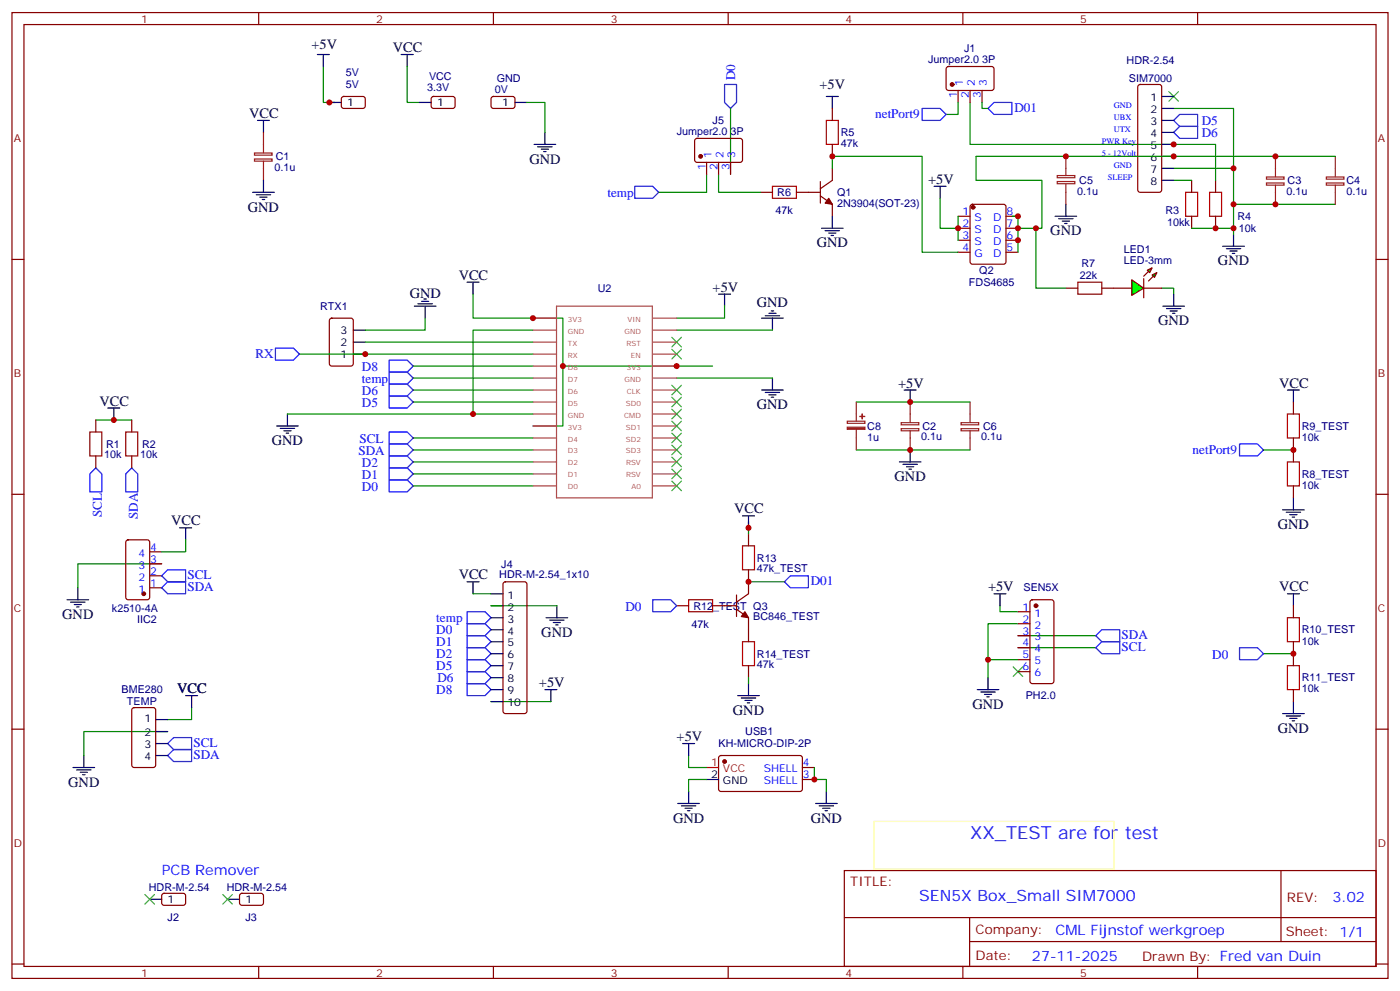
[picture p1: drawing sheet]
<svg xmlns="http://www.w3.org/2000/svg" width="412mm" height="292mm" viewBox="0 0 412 292" stroke-linecap="round" stroke-linejoin="round" font-family="sans-serif">
<g fill="none" stroke="#870000" stroke-width=".35">
<path d="M3.5 3.7h405.4v284.3h-405.4zM7.1 7.2h398.2v277.3h-398.2zM76.2 3.7v3.5M145.3 3.7v3.5M214.5 3.7v3.5M278.9 19.8l.5-.2h13l.4 .7-.1 5.9-.6 .4h-13l-.4-.7v-5.6zM283.6 3.7v3.5M352.8 3.7v3.5M100.8 28.6l.4-.2 6 .1 .4 .6-.1 2.4-.6 .4h-5.9l-.5-.7v-2.1zM127.2 28.6l.5-.2 5.9 .1 .5 .6-.1 2.4-.7 .4h-5.9l-.4-.7v-2.1zM144.9 28.6l.4-.2 6 .1 .4 .6-.1 2.4-.6 .4h-5.9l-.5-.7v-2.1zM245.2 31.9v3.6"/>
<path d="M282.2 26.6v3.6M285.8 26.6v3.6M289.3 26.6v3.6M335.4 25.1l.4-.2h5.7l.5 .2 .2 .5v30.3l-.2 .5-.5 .2h-5.7l-.5-.2-.2-.5v-30.3zM204.8 41l.5-.3 13 .1 .4 .7v5.9l-.7 .4-13-.1-.4-.6v-5.6zM208.1 47.8v3.5M211.7 47.8v3.5M215.2 47.8v3.5M224 56.6h3.5M234.6 56.6h7.1M241.7 57.7l3.5 2.4v3.6M241.7 53.4v6.4"/>
<path d="M245.2 42.5v3.5M245.2 49.6v3.5l-3.5 2.5M351 53.1v3.5M358.1 53.1v3.5M3.5 76.4h3.6M282.2 63.7h3.6M282.2 67.2h3.6M282.2 70.7h3.6M282.2 74.3h3.6M286 60.4l.5-.3h9.1l.7 .5v16.5l-.4 .6-9.4 .1-.7-.5v-16.4zM296.3 63.7h3.6M296.3 67.2h3.6"/>
<path d="M296.3 70.7h3.6M296.3 74.3h3.6M351 63.7v3.5M358.1 63.7v3.5M405.3 76.4h3.6M97.2 93.9l.5-.2h5.7l.6 .4 .1 13-.5 .6-5.9 .1-.6-.5-.1-12.9zM314 84.8h3.5M324.6 84.8h3.5M381 118.4v3.5M28.2 123.6v3.6M28.2 134.2v3.6M38.8 123.6v3.6"/>
<path d="M38.8 134.2v3.6M381 128.9v7.1M3.5 145.5h3.6M37.3 159.1l.4-.2h5.7l.6 .5 .1 16.5-.5 .6-5.9 .1-.6-.5-.1-16.5zM220.5 157.2v3.5M381 143.1v3.5M405.3 145.5h3.6M44.1 173h3.5M44.1 169.5h3.5M44.1 166h3.5M44.1 162.5h3.5M148.4 171.5l.5-.2h5.6l.5 .2 .2 .5v37.4l-.2 .5-.5 .2h-5.6l-.5-.3-.2-.4v-37.4z"/>
<path d="M199.3 178.3h3.5M209.9 178.3h7.1M217 179.4l3.5 2.5v7M217 175.2v6.3M220.5 167.7v7.1l-3.5 2.5M303.6 176.8l.5-.2h5.6l.7 .4v23.6l-.4 .6-5.9 .1-.7-.5v-23.5zM381 178.3v3.6M220.5 196v3.5M299.9 180.1h3.5M299.9 183.6h3.5M299.9 187.1h3.5M299.9 190.7h3.5"/>
<path d="M299.9 194.2h3.5M299.9 197.7h3.5M381 188.9v7.1M3.5 214.7h3.6M39 208.5l.5-.2h5.7l.6 .4 .1 16.5-.5 .7-5.9 .1-.6-.5-.1-16.5zM381 203v3.6M405.3 214.7h3.6M211.9 222.6l.5-.2 23.5 .1 .5 .6-.1 9.5-.6 .4-23.6-.1-.4-.6v-9.2zM236.4 229.5h3.5M236.4 226h3.5M248.7 256.3h156.6v28.2h-156.6zM377.3 256.3v20.9"/>
<path d="M47.9 263.2l.4-.2 5.9 .1 .5 .6-.1 2.4-.6 .4h-5.9l-.5-.7v-2.1zM70.8 263.2l.5-.2 5.9 .1 .4 .6-.1 2.4-.6 .4h-5.9l-.4-.7v-2.1zM248.7 270.1h156.5M285.6 277.2h119.6M285.6 270.1v14.2M3.5 283.8h3.6M76.2 284.5v3.5M145.3 284.5v3.5M214.5 284.5v3.5M283.6 284.5v3.5M352.8 284.5v3.5M405.3 283.8h3.6"/>
</g>
<g fill="none" stroke="#000" stroke-width=".35">
<path d="M93.5 16.1h3.5M95.2 16.1v3.5M118.2 16.1h3.5M119.9 16.1v3.5M75.8 35.5h3.6M77.6 35.5v3.5M97 30.2h3.5M123.5 30.2h3.5M151.7 30.2h3.5M160.5 39v3.5M243.4 28.4h3.5M245.2 28.4v3.5"/>
<path d="M342.2 35.5h3.5M342.2 28.4h3.5M342.2 31.9h3.5M342.2 39h3.5M74.4 56.6h6.4M75.5 57.3h4.2M76.6 58h2.1M77.3 58.7h.7M77.6 53.1v3.5M157.3 42.5h6.4M158.4 43.2h4.2M159.5 43.9h2.1"/>
<path d="M160.2 44.6h.7M275.2 54.9h3.5M276.9 54.9v3.5M342.2 42.5h3.5M342.2 46h3.5M342.2 49.6h3.5M342.2 53.1h3.5M242 67.2h6.4M243.1 67.9h4.2M244.1 68.6h2.1M244.8 69.3h.7M245.2 63.7v3.5"/>
<path d="M310.8 63.7h6.3M311.9 64.4h4.2M312.9 65.1h2.1M313.6 65.8h.7M314 60.1v3.6M360.2 72.5h6.3M361.2 73.2h4.3M362.3 73.9h2.1M363 74.6h.7M363.4 69v3.5M104.1 97.2h3.5M122.1 90.1h6.3"/>
<path d="M123.1 89.4h4.3M124.2 88.7h2.1M124.9 88h.7M125.2 90.1v3.6M137.6 83.1h3.5M139.3 83.1v3.5M211.7 86.6h3.5M213.4 86.6v3.5M224.4 93.7h6.3M225.4 93h4.3M226.5 92.3h2.1M227.2 91.5h.7"/>
<path d="M227.5 93.7v3.5M342.5 90.1h6.4M343.6 90.8h4.2M344.7 91.5h2.1M345.4 92.3h.7M345.7 86.6v3.5M104.1 104.2h3.5M104.1 100.7h3.5M224.4 114.8h6.3M225.4 115.5h4.3M226.5 116.2h2.1M227.2 116.9h.7"/>
<path d="M227.5 111.3v3.5M266.3 114.8h3.6M268.1 114.8v3.6M379.2 114.8h3.6M381 114.8v3.6M31.7 120.1h3.6M33.5 120.1v3.5M81.5 125.4h6.3M82.5 126.1h4.3M83.6 126.8h2.1M84.3 127.5h.7M84.7 121.9v3.5"/>
<path d="M264.9 136h6.4M266 136.7h4.2M267.1 137.4h2.1M267.8 138.1h.7M268.1 132.5v3.5M52.9 155.4h3.5M54.7 155.4v3.5M218.7 151.9h3.5M220.5 151.9v3.5M377.8 150.1h6.4M378.9 150.8h4.2M379.9 151.5h2.2"/>
<path d="M380.6 152.2h.8M381 146.6v3.5M19.8 176.6h6.3M20.8 177.3h4.2M21.9 178h2.1M22.6 178.7h.7M22.9 173v3.6M137.6 171.3h3.5M139.3 171.3v3.5M144.6 174.8h3.6M144.6 178.3h3.6M164 178.3v3.6"/>
<path d="M292.8 174.8h3.5M294.6 174.8v3.5M379.2 174.8h3.6M381 174.8v3.5M144.6 181.9h3.6M144.6 185.4h3.6M144.6 188.9h3.6M144.6 192.4h3.6M144.6 196h3.6M144.6 199.5h3.6M160.9 181.9h6.3M161.9 182.6h4.3"/>
<path d="M163 183.3h2.1M163.7 184h.7M291 199.5v3.5M45.9 218.9h3.5M45.9 211.8h3.5M45.9 215.4h3.5M54.7 204.8h3.5M56.4 204.8v3.5M144.6 203h3.6M144.6 206.6h3.6M160.5 203h3.5M162.3 203v3.6"/>
<path d="M201.1 218.9h3.5M202.8 218.9v3.5M217.3 204.8h6.4M218.4 205.5h4.2M219.4 206.2h2.1M220.1 206.9h.7M220.5 201.3v3.5M287.9 203h6.3M288.9 203.7h4.3M290 204.4h2.1M290.7 205.1h.7M377.8 210.1h6.4"/>
<path d="M378.9 210.8h4.2M379.9 211.5h2.2M380.6 212.2h.8M381 206.6v3.5M21.5 226h6.4M22.6 226.7h4.2M23.6 227.4h2.2M24.3 228.1h.7M24.7 222.4v3.6M45.9 222.4h3.5M199.7 236.5h6.3M200.7 237.2h4.3"/>
<path d="M201.8 237.9h2.1M202.5 238.7h.7M202.8 233v3.5M208.1 229.5h3.6M240.2 236.5h6.4M241.3 237.2h4.2M242.4 237.9h2.1M243.1 238.7h.7M243.4 233v3.5M44.1 264.8h3.5M67 264.8h3.6"/>
</g>
<g fill="none" stroke="#008700" stroke-width=".35">
<path d="M95.2 19.6v10.6h3.6M119.9 19.6v10.6h3.6M155.2 30.2h5.3v8.8M215.2 31.9v19.4M282.2 30.2v3.5h-3.5M285.8 30.2v12.3h72.3v10.6M289.3 30.2v1.7h1.7M345.7 31.9h17.7v17.7M208.1 51.3v5.3h-14.1M211.7 51.3v5.3h12.3M245.2 49.6v-3.6h26.4v28.3h10.6M276.9 58.4v8.8h5.3"/>
<path d="M345.7 49.6h17.7v19.4M345.7 53.1h5.3M393.3 46h-105.8v7.1h19.4v14.1h-7M282.2 63.7v7M298.1 63.7h1.8v10.6M305.2 67.2v17.6h8.8M351 67.2h12.4M363.4 60.1h29.9M125.2 93.7v3.5h-17.6M139.3 86.6v7.1h26.5v31.7h-8.8M157 97.2h-17.7v24.7h17.7M199.3 97.2h28.2"/>
<path d="M213.4 90.1v3.6h-14.1M342.2 84.8h3.5v1.8M88.2 104.2h68.8M107.6 100.7h49.4M121.7 107.8h35.3M121.7 111.3h35.3M121.7 114.8h35.3M121.7 118.4h35.3M165.8 107.8h44.1M199.3 111.3h28.2M252.2 118.4h33.6M28.2 123.6h10.6"/>
<path d="M84.7 121.9h54.6M121.7 132.5h35.3M121.7 128.9h35.3M121.7 139.5h35.3M121.7 136h35.3M252.2 132.5h33.6M372.2 132.5h8.8M54.7 158.9v3.6h-7.1M121.7 143.1h35.3M220.5 153.6v3.6M47.6 166h-24.7v7M139.3 174.8h5.3"/>
<path d="M144.6 178.3h19.4M220.5 171.3h10.6M294.6 178.3v1.8h5.3M220.5 199.5v1.8M291 194.2h8.9M299.9 183.6h-8.9v15.9M299.9 190.7h22.9M299.9 187.1h22.9M372.2 192.4h8.8M49.4 215.4h-24.7v7M56.4 208.3v3.5h-7M144.6 206.6h17.7"/>
<path d="M202.8 222.4v3.6h5.3M208.1 229.5h-5.3v3.5M239.9 226v3.5h3.5v3.5"/>
</g>
<g fill="none" stroke="#00f" stroke-width=".35">
<path d="M213.4 24.9h3.6v5.3l-1.8 1.7-1.8-1.7zM271.6 31.9h5.3l1.8 1.8-1.8 1.8h-5.3zM291 31.9l1.8-1.7h5.3v3.5h-5.3zM345.7 35.5l1.8-1.8h5.3v3.5h-5.3zM345.7 39l1.8-1.8h5.3v3.5h-5.3zM187 54.9h5.3l1.7 1.7-1.7 1.8h-5.3zM81.1 102.5h5.3l1.8 1.7-1.8 1.8h-5.3zM114.7 109.5h5.2l1.8 1.8-1.8 1.8h-5.2zM114.7 113.1h5.2l1.8 1.7-1.8 1.8h-5.2zM114.7 106h5.2l1.8 1.8-1.8 1.7h-5.2zM114.7 116.6h5.2l1.8 1.8-1.8 1.7h-5.2zM28.2 137.8l1.8 1.7v5.3h-3.5v-5.3z"/>
<path d="M38.8 137.8l1.8 1.7v5.3h-3.6v-5.3zM114.7 130.7h5.2l1.8 1.8-1.8 1.7h-5.2zM114.7 127.2h5.2l1.8 1.7-1.8 1.8h-5.2zM114.7 134.2h5.2l1.8 1.8-1.8 1.8h-5.2zM114.7 137.8h5.2l1.8 1.7-1.8 1.8h-5.2zM365.1 130.7h5.3l1.8 1.8-1.8 1.7h-5.3zM114.7 141.3h5.2l1.8 1.8-1.8 1.7h-5.2zM47.6 169.5l1.8-1.8h5.3v3.6h-5.3zM47.6 173l1.8-1.7h5.3v3.5h-5.3zM192.3 176.6h5.3l1.7 1.7-1.7 1.8h-5.3zM231.1 171.3l1.7-1.8h5.3v3.5h-5.3zM137.6 187.1h5.3l1.7 1.8-1.7 1.8h-5.3z"/>
<path d="M137.6 183.6h5.3l1.7 1.8-1.7 1.7h-5.3zM137.6 180.1h5.3l1.7 1.8-1.7 1.7h-5.3zM137.6 197.7h5.3l1.7 1.8-1.7 1.8h-5.3zM137.6 190.7h5.3l1.7 1.7-1.7 1.8h-5.3zM137.6 194.2h5.3l1.7 1.8-1.7 1.7h-5.3zM322.8 187.1l1.8-1.7h5.2v3.5h-5.2zM322.8 190.7l1.8-1.8h5.2v3.5h-5.2zM365.1 190.7h5.3l1.8 1.7-1.8 1.8h-5.3zM51.2 217.1h5.2v3.6h-5.2l-1.8-1.8zM137.6 201.3h5.3l1.7 1.7-1.7 1.8h-5.3zM49.4 222.4l1.8-1.7h5.2v3.5h-5.2z"/>
</g>
<g fill="none" stroke="#3c3" stroke-width=".35">
<path d="M344.3 27l2.8 2.8M347.1 27l-2.8 2.8M197.9 99.3l2.8 2.8M200.7 99.3l-2.8 2.8M197.9 116.9l2.8 2.9M197.9 113.4l2.8 2.8M197.9 102.8l2.8 2.9M200.7 116.9l-2.8 2.9M200.7 113.4l-2.8 2.8M200.7 102.8l-2.8 2.9M197.9 131.1l2.8 2.8M197.9 127.5l2.8 2.9"/>
<path d="M197.9 124l2.8 2.8M197.9 120.5l2.8 2.8M197.9 134.6l2.8 2.8M197.9 138.1l2.8 2.8M200.7 131.1l-2.8 2.8M200.7 127.5l-2.8 2.9M200.7 124l-2.8 2.8M200.7 120.5l-2.8 2.8M200.7 134.6l-2.8 2.8M200.7 138.1l-2.8 2.8M197.9 141.6l2.8 2.9M200.7 141.6l-2.8 2.9"/>
<path d="M298.4 196.3l2.9 2.8M301.3 196.3l-2.9 2.8M42.7 263.3l2.8 2.9M45.5 263.3l-2.8 2.9M65.6 263.3l2.8 2.9M68.4 263.3l-2.8 2.9"/>
</g>
<g fill="#870000" stroke="#870000" stroke-width=".35">
<path d="M244.1 58.4l1.1 1.7-2.1-.3z"/>
<path d="M219.4 180.1l1.1 1.8-2.1-.4z"/>
<circle cx="42.3" cy="174.8" r=".53"/>
<circle cx="305.2" cy="178.3" r=".53"/>
<circle cx="213.4" cy="224.2" r=".53"/>
<circle cx="286.6" cy="61" r=".53"/>
<circle cx="206.4" cy="46" r=".53"/>
<circle cx="280.5" cy="24.9" r=".53"/>
</g>
<g fill="none" stroke="#8c2424" stroke-width=".35">
<path d="M77.6 39v6M75 45h5.2v.7h-5.2zM75 46.8h5.2v.6h-5.2zM77.6 47.4v5.7M311.4 53.4h5.2v.7h-5.2zM311.4 51.7h5.2v.6h-5.2zM314 46v5.7M314 54.2v5.9M373.1 52.1h5.1v.6h-5.1zM373.1 53.9h5.1v.6h-5.1zM375.7 46v6M375.7 54.5v5.6"/>
<path d="M390.7 52.1h5.2v.6h-5.2zM390.7 53.9h5.2v.6h-5.2zM393.3 46v6M393.3 54.5v5.6M252.2 118.4v5.6M268.1 118.4v6M285.8 118.4v6M249.6 124h5.2v.6h-5.2zM252.2 126.5v6M265.5 124.4h5.2v.7h-5.2zM265.5 126.2h5.2v.6h-5.2zM268.1 126.8v5.7"/>
<path d="M283.1 124.4h5.2v.7h-5.2zM283.1 126.2h5.2v.6h-5.2zM285.8 126.8v5.7"/>
</g>
<path d="M208.1 226h3.6" fill="none" stroke="#f00" stroke-width=".35"/>
<g fill="none" stroke="#a64a4a" stroke-width=".35">
<path d="M157 93.7h6.9M157 97.2h6.9M163.9 90.1h28.3v56.5h-28.3zM192.4 93.7h6.9M192.4 97.2h6.9M157 107.8h6.9M157 114.8h6.9M157 118.4h6.9M157 111.3h6.9M157 104.2h6.9M157 100.7h6.9M192.4 107.8h6.9"/>
<path d="M192.4 114.8h6.9M192.4 118.4h6.9M192.4 111.3h6.9M192.4 104.2h6.9M192.4 100.7h6.9M157 125.4h6.9M157 121.9h6.9M157 139.5h6.9M157 136h6.9M157 132.5h6.9M157 128.9h6.9M192.4 125.4h6.9"/>
<path d="M192.4 121.9h6.9M192.4 139.5h6.9M192.4 136h6.9M192.4 132.5h6.9M192.4 128.9h6.9M157 143.1h6.9M192.4 143.1h6.9"/>
</g>
<g fill="none" stroke="#a10000" stroke-width=".35">
<path d="M243.4 35.5h3.5v7h-3.5zM227.5 54.9h7.1v3.5h-7.1zM349.2 56.6h3.6v7.1h-3.6zM356.3 56.6h3.5v7.1h-3.5zM317.5 83.1h7.1v3.5h-7.1zM26.5 127.2h3.5v7h-3.5zM37 127.2h3.6v7h-3.6zM379.2 136h3.6v7.1h-3.6zM379.2 121.9h3.6v7h-3.6zM202.8 176.6h7.1v3.5h-7.1zM218.7 160.7h3.5v7h-3.5zM218.7 188.9h3.5v7.1h-3.5z"/>
<path d="M379.2 181.9h3.6v7h-3.6zM379.2 196h3.6v7h-3.6z"/>
</g>
<g fill="#8c2424" stroke="#8c2424" stroke-width=".35">
<path d="M249.6 125.8h5.2v.6h-5.2z"/>
<path d="M253.3 122.6h1.4z"/>
<path d="M254 121.9v1.4z"/>
</g>
<path d="M333.4 82.4l3.5 2.4-3.5 2.2z" fill="#0f0" stroke="#870000" stroke-width=".35"/>
<path d="M336.9 82v5.7z" fill="#f00" stroke="#870000" stroke-width=".35"/>
<g fill="#870000" stroke="#870000" stroke-width=".35">
<path d="M336.9 81.3l1.4-1.4z"/>
<path d="M338.3 82.7l1.4-1.4z"/>
</g>
<g fill="#0f0" stroke="#870000" stroke-width=".35">
<path d="M338 79.6l1.4-.8-.7 1.5z"/>
<path d="M339.4 81l1.4-.7-.7 1.4z"/>
</g>
<path d="M328.1 84.8h5.3M336.9 84.8h5.3" fill="none" stroke="#870000" stroke-width=".35"/>
<path d="M257.5 241.8h70.6v14.1h-70.6z" fill="none" stroke="#ff6" stroke-width=".35"/>
<g fill="#c00">
<circle cx="165.8" cy="107.8" r=".88"/>
<circle cx="139.3" cy="121.9" r=".88"/>
<circle cx="33.5" cy="123.6" r=".88"/>
<circle cx="107.6" cy="104.2" r=".88"/>
<circle cx="291" cy="194.2" r=".88"/>
<circle cx="239.9" cy="229.5" r=".88"/>
<circle cx="157" cy="93.7" r=".88"/>
<circle cx="199.3" cy="107.8" r=".88"/>
<circle cx="363.4" cy="49.6" r=".88"/>
<circle cx="363.4" cy="60.1" r=".88"/>
<circle cx="363.4" cy="67.2" r=".88"/>
<circle cx="358.1" cy="67.2" r=".88"/>
<circle cx="345.7" cy="42.5" r=".88"/>
<circle cx="375.7" cy="60.1" r=".88"/>
<circle cx="282.2" cy="67.2" r=".88"/>
<circle cx="299.9" cy="70.7" r=".88"/>
<circle cx="299.9" cy="67.2" r=".88"/>
<circle cx="299.9" cy="63.7" r=".88"/>
<circle cx="97" cy="30.2" r=".88"/>
<circle cx="268.1" cy="132.5" r=".88"/>
<circle cx="268.1" cy="118.4" r=".88"/>
<circle cx="314" cy="46" r=".88"/>
<circle cx="345.7" cy="46" r=".88"/>
<circle cx="375.7" cy="46" r=".88"/>
<circle cx="245.2" cy="46" r=".88"/>
<circle cx="305.2" cy="67.2" r=".88"/>
<circle cx="381" cy="132.5" r=".88"/>
<circle cx="381" cy="192.4" r=".88"/>
<circle cx="220.5" cy="155.4" r=".88"/>
<circle cx="220.5" cy="171.3" r=".88"/>
</g>
<text font-size="5.3" fill="#00f" x="285.8" y="247.1">XX_TEST are for test</text>
<text font-size="4.6" fill="#00f" x="270.8" y="265.3">SEN5X Box_Small SIM7000</text>
<g font-size="4.2">
<text x="91.7" y="14.3">+5V</text>
<text x="115.7" y="15.3">VCC</text>
<text x="241.4" y="26.3">+5V</text>
<text x="73.4" y="34.7">VCC</text>
<text x="155.9" y="48.2">GND</text>
<text x="273.4" y="54.2">+5V</text>
<text x="73" y="62.3">GND</text>
<text x="309.4" y="69.3">GND</text>
<text x="240.6" y="72.8">GND</text>
<text x="135.1" y="82.4">VCC</text>
<text x="358.8" y="78.1">GND</text>
<text x="120.7" y="87.7">GND</text>
<text x="209.9" y="85.9">+5V</text>
<text x="223" y="90.3">GND</text>
<text x="341.1" y="95.8">GND</text>
<text x="29.3" y="119.4">VCC</text>
<text x="264.6" y="114.1">+5V</text>
<text x="376.8" y="114.1">VCC</text>
<text x="223" y="120.5">GND</text>
<text x="80.1" y="131.1">GND</text>
<text x="263.5" y="141.6">GND</text>
<text x="50.4" y="154.7">VCC</text>
<text x="216.3" y="151.2">VCC</text>
<text x="376.4" y="155.8">GND</text>
<text x="135.1" y="170.6">VCC</text>
<text x="291" y="174.1">+5V</text>
<text x="376.8" y="174.1">VCC</text>
<text x="18.3" y="182.2">GND</text>
<text x="159.5" y="187.5">GND</text>
<text x="158.7" y="202.3">+5V</text>
<text x="52.2" y="204.1">VCC</text>
<text x="286.5" y="208.7">GND</text>
<text x="215.9" y="210.4">GND</text>
<text x="376.4" y="215.7">GND</text>
<text x="199.3" y="218.2">+5V</text>
<text x="20.1" y="231.6">GND</text>
<text x="198.3" y="242.2">GND</text>
<text x="238.8" y="242.2">GND</text>
</g>
<g font-size="4.2" fill="#00f">
<text x="47.6" y="257.7">PCB Remover</text>
<text x="392.5" y="265.6">3.02</text>
<text x="310.9" y="275.1">CML Fijnstof werkgroep</text>
<text x="304" y="282.9">27-11-2025</text>
</g>
<g font-size="3.9" fill="#00f">
<text x="216.6" y="23.6" transform="rotate(-90 216.6 23.6)">D0</text>
<text x="257.8" y="34.9">netPort9</text>
<text x="298.8" y="32.9">D01</text>
<text x="354" y="36.7">D5</text>
<text x="354" y="40.2">D6</text>
<text x="178.9" y="58.1">temp</text>
<text x="75.2" y="105.5">RX</text>
<text x="106.6" y="112.8">temp</text>
<text x="106.6" y="109.2">D8</text>
<text x="106.6" y="116.3">D6</text>
<text x="106.6" y="119.8">D5</text>
<text x="105.9" y="130.4">SCL</text>
<text x="105.6" y="133.9">SDA</text>
<text x="106.6" y="137.5">D2</text>
<text x="351.3" y="133.6">netPort9</text>
<text x="106.6" y="141">D1</text>
<text x="106.6" y="144.5">D0</text>
<text x="30" y="152.2" transform="rotate(-90 30 152.2)">SCL</text>
<text x="40.6" y="152.9" transform="rotate(-90 40.6 152.9)">SDA</text>
<text x="55.2" y="170.6">SCL</text>
<text x="238.8" y="172.3">D01</text>
<text x="55.2" y="174.1">SDA</text>
<text x="184.2" y="179.8">D0</text>
<text x="128.5" y="183.1">temp</text>
<text x="128.5" y="190.2">D1</text>
<text x="128.5" y="186.6">D0</text>
<text x="330.4" y="188.2">SDA</text>
<text x="330.4" y="191.7">SCL</text>
<text x="128.5" y="193.7">D2</text>
<text x="128.5" y="197.2">D5</text>
<text x="357.1" y="193.9">D0</text>
<text x="128.8" y="200.9">D6</text>
<text x="128.5" y="204.4">D8</text>
<text x="57" y="220">SCL</text>
<text x="57" y="223.5">SDA</text>
</g>
<g font-size="3.9" fill="#800">
<text x="250.5" y="260.9">TITLE:</text>
<text x="379.1" y="265.6">REV:</text>
<text x="287.4" y="275.1">Company:</text>
<text x="378.7" y="275.7">Sheet: 1/1</text>
<text x="287.4" y="282.8">Date:</text>
<text x="336.4" y="282.8">Drawn By: Fred van Duin</text>
</g>
<g font-size="3.2" fill="#800">
<text x="41.6" y="6.7">1</text>
<text x="110.8" y="6.7">2</text>
<text x="179.9" y="6.7">3</text>
<text x="249.1" y="6.7">4</text>
<text x="318.2" y="6.7">5</text>
<text x="4.1" y="41.8">A</text>
<text x="405.9" y="41.8">A</text>
<text x="4.1" y="110.9">B</text>
<text x="405.9" y="110.9">B</text>
<text x="4.1" y="180.1">C</text>
<text x="405.9" y="180.1">C</text>
<text x="4.1" y="249.2">D</text>
<text x="405.9" y="249.2">D</text>
<text x="41.6" y="287.5">1</text>
<text x="110.8" y="287.5">2</text>
<text x="179.9" y="287.5">3</text>
<text x="249.1" y="287.5">4</text>
<text x="318.2" y="287.5">5</text>
</g>
<g font-size="3.2" fill="#000080">
<text x="284" y="15.3">J1</text>
<text x="101.9" y="22.4">5V</text>
<text x="126.4" y="23.6">VCC</text>
<text x="273.4" y="18.5">Jumper2.0 3P</text>
<text x="331.9" y="18.9">HDR-2.54</text>
<text x="101.9" y="26">5V</text>
<text x="125.8" y="26.9">3.3V</text>
<text x="145.8" y="27.3">0V</text>
<text x="146.3" y="24.1">GND</text>
<text x="332.5" y="24.2">SIM7000</text>
<text x="199.3" y="39.7">Jumper2.0 3P</text>
<text x="209.9" y="36.5">J5</text>
<text x="247.6" y="40.2">R5</text>
<text x="81.2" y="47.1">C1</text>
<text x="247.6" y="43.3">47k</text>
<text x="80.9" y="50.3">0.1u</text>
<text x="229" y="57.8">R6</text>
<text x="246.6" y="57.8">Q1</text>
<text x="317.3" y="57.3">0.1u</text>
<text x="317.9" y="54.3">C5</text>
<text x="379" y="57.3">0.1u</text>
<text x="379.3" y="54.2">C3</text>
<text x="396.6" y="57.4">0.1u</text>
<text x="396.6" y="54.2">C4</text>
<text x="228.4" y="63.1">47k</text>
<text x="246.6" y="60.9">2N3904(SOT-23)</text>
<text x="343.3" y="63">R3</text>
<text x="364.5" y="64.8">R4</text>
<text x="343.8" y="66.6">10kk</text>
<text x="365" y="68.3">10k</text>
<text x="331" y="77.8">LED-3mm</text>
<text x="331" y="74.5">LED1</text>
<text x="288.5" y="80.7">Q2</text>
<text x="318" y="82">22k</text>
<text x="318.6" y="78.7">R7</text>
<text x="176.1" y="86">U2</text>
<text x="285.4" y="84.2">FDS4685</text>
<text x="94.3" y="91.3">RTX1</text>
<text x="31.3" y="131.9">R1</text>
<text x="41.9" y="131.9">R2</text>
<text x="255.5" y="129.7">1u</text>
<text x="255.5" y="126.6">C8</text>
<text x="271.4" y="129.6">0.1u</text>
<text x="271.7" y="126.5">C2</text>
<text x="289" y="129.6">0.1u</text>
<text x="289.6" y="126.6">C6</text>
<text x="383.5" y="129.8">10k</text>
<text x="383.5" y="126.5">R9_TEST</text>
<text x="30.7" y="134.9">10k</text>
<text x="41.3" y="134.9">10k</text>
<text x="383.5" y="143.9">10k</text>
<text x="383.5" y="140.6">R8_TEST</text>
<text x="147.7" y="167.2">J4</text>
<text x="223" y="165.4">R13</text>
<text x="147.1" y="170.2">HDR-M-2.54_1x10</text>
<text x="223" y="168.5">47k_TEST</text>
<text x="204.3" y="179.5">R12_TEST Q3</text>
<text x="301.5" y="174.1">SEN5X</text>
<text x="33" y="180.1">k2510-4A</text>
<text x="40.4" y="183.3">IIC2</text>
<text x="203.7" y="184.8">47k</text>
<text x="221.9" y="182.6">BC846_TEST</text>
<text x="383.5" y="189.8">10k</text>
<text x="383.5" y="186.5">R10_TEST</text>
<text x="223" y="196.7">47k</text>
<text x="223" y="193.6">R14_TEST</text>
<text x="383.5" y="203.9">10k</text>
<text x="383.5" y="200.6">R11_TEST</text>
<text x="35.8" y="204.1">BME280</text>
<text x="37.4" y="207.6">TEMP</text>
<text x="302.2" y="205.9">PH2.0</text>
<text x="211.7" y="220">KH-MICRO-DIP-2P</text>
<text x="219.5" y="216.5">USB1</text>
<text x="43.8" y="262.4">HDR-M-2.54</text>
<text x="66.8" y="262.4">HDR-M-2.54</text>
<text x="49.4" y="271.2">J2</text>
<text x="72.3" y="271.2">J3</text>
</g>
<g font-size="3.2" fill="#00f">
<text x="281.9" y="28.8" transform="rotate(-90 281.9 28.8)">1</text>
<text x="283.6" y="25.3" transform="rotate(-90 283.6 25.3)">1</text>
<text x="285.4" y="28.8" transform="rotate(-90 285.4 28.8)">2</text>
<text x="287.2" y="25.3" transform="rotate(-90 287.2 25.3)">2</text>
<text x="288.9" y="28.8" transform="rotate(-90 288.9 28.8)">3</text>
<text x="290.7" y="25.3" transform="rotate(-90 290.7 25.3)">3</text>
<text x="209.5" y="46.5" transform="rotate(-90 209.5 46.5)">1</text>
<text x="213.1" y="46.5" transform="rotate(-90 213.1 46.5)">2</text>
<text x="216.6" y="46.5" transform="rotate(-90 216.6 46.5)">3</text>
<text x="207.8" y="50" transform="rotate(-90 207.8 50)">1</text>
<text x="211.3" y="50" transform="rotate(-90 211.3 50)">2</text>
<text x="214.8" y="50" transform="rotate(-90 214.8 50)">3</text>
<text x="283.6" y="63.3">1</text>
<text x="287.1" y="65.1">S</text>
<text x="292.6" y="65.1">D</text>
<text x="296.5" y="63.3">8</text>
<text x="283.6" y="66.9">2</text>
<text x="283.6" y="70.4">3</text>
<text x="287.1" y="68.6">S</text>
<text x="292.6" y="68.6">D</text>
<text x="296.5" y="70.4">6</text>
<text x="296.5" y="66.9">7</text>
<text x="283.6" y="73.9">4</text>
<text x="287.1" y="72.1">S</text>
<text x="287.1" y="75.7">G</text>
<text x="292.6" y="75.7">D</text>
<text x="292.6" y="72.1">D</text>
<text x="296.5" y="73.9">5</text>
<text x="40.8" y="167.4">3</text>
<text x="40.8" y="163.9">4</text>
<text x="44.3" y="165.6">3</text>
<text x="44.3" y="162.1">4</text>
<text x="40.8" y="170.9">2</text>
<text x="44.3" y="172.7">1</text>
<text x="44.3" y="169.2">2</text>
<text x="40.8" y="174.4">1</text>
<text x="301.2" y="179.7">1</text>
<text x="301.2" y="183.3">2</text>
<text x="304.7" y="181.5">1</text>
<text x="304.7" y="185">2</text>
<text x="301.2" y="186.8">3</text>
<text x="301.2" y="190.3">4</text>
<text x="304.7" y="188.6">3</text>
<text x="301.2" y="193.9">5</text>
<text x="301.2" y="197.4">6</text>
<text x="304.7" y="192.1">4</text>
<text x="304.7" y="195.6">5</text>
<text x="304.7" y="199.1">6</text>
<text x="225" y="227.4">SHELL</text>
<text x="236.5" y="225.6">4</text>
<text x="225" y="230.9">SHELL</text>
<text x="236.5" y="229.1">3</text>
</g>
<g font-size="3.2">
<text x="338.9" y="29.8">1</text>
<text x="102.3" y="31.2">1</text>
<text x="128.8" y="31.2">1</text>
<text x="147.9" y="31.2">1</text>
<text x="338.9" y="33.3">2</text>
<text x="338.9" y="36.9">3</text>
<text x="338.9" y="40.4">4</text>
<text x="338.9" y="43.9">5</text>
<text x="338.9" y="47.4">6</text>
<text x="338.9" y="51">7</text>
<text x="338.9" y="54.5">8</text>
<text x="100.3" y="98.2">3</text>
<text x="100.3" y="101.8">2</text>
<text x="100.3" y="105.3">1</text>
<text x="149.5" y="176.2">1</text>
<text x="149.5" y="179.7">2</text>
<text x="149.5" y="183.3">3</text>
<text x="149.5" y="186.8">4</text>
<text x="149.5" y="190.3">5</text>
<text x="149.5" y="193.9">6</text>
<text x="149.5" y="197.4">7</text>
<text x="149.5" y="200.9">8</text>
<text x="149.5" y="204.4">9</text>
<text x="149.5" y="208">10</text>
<text x="42.5" y="212.5">1</text>
<text x="42.5" y="216.8">2</text>
<text x="42.5" y="220.3">3</text>
<text x="42.5" y="223.8">4</text>
<text x="209.5" y="229.1">2</text>
<text x="213" y="230.9">GND</text>
<text x="49.4" y="265.8">1</text>
<text x="72.3" y="265.8">1</text>
</g>
<g font-size="3.2" fill="#f00">
<text x="209.5" y="225.6">1</text>
<text x="213" y="227.4">VCC</text>
</g>
<g font-size="2.5" fill="#00f">
<text x="328.1" y="35.5">UBX</text>
<text x="328.1" y="31.9">GND</text>
<text x="328.1" y="39">UTX</text>
<text x="324.6" y="46">5 - 12Volt</text>
<text x="324.6" y="42.5">PWR Key</text>
<text x="326.3" y="53.1">SLEEP</text>
<text x="328.1" y="49.6">GND</text>
</g>
<g font-size="2.1" fill="#a54b4b">
<text x="167.3" y="94.7">3V3</text>
<text x="184.9" y="94.7">VIN</text>
<text x="167.3" y="98.2">GND</text>
<text x="167.3" y="101.8">TX</text>
<text x="183.9" y="98.2">GND</text>
<text x="184.6" y="101.8">RST</text>
<text x="167.3" y="105.3">RX</text>
<text x="185.9" y="105.3">EN</text>
<text x="167.3" y="112.3">D7</text>
<text x="167.3" y="108.8">D8</text>
<text x="183.9" y="112.3">GND</text>
<text x="184.7" y="108.8">3V3</text>
<text x="167.3" y="119.4">D5</text>
<text x="167.3" y="115.9">D6</text>
<text x="184.4" y="119.4">SD0</text>
<text x="184.7" y="115.9">CLK</text>
<text x="167.3" y="122.9">GND</text>
<text x="183.9" y="122.9">CMD</text>
<text x="167.3" y="126.5">3V3</text>
<text x="167.3" y="130">D4</text>
<text x="184.4" y="126.5">SD1</text>
<text x="184.4" y="130">SD2</text>
<text x="167.3" y="137">D2</text>
<text x="167.3" y="133.5">D3</text>
<text x="184.4" y="133.5">SD3</text>
<text x="184.4" y="137">RSV</text>
<text x="167.3" y="140.6">D1</text>
<text x="184.4" y="140.6">RSV</text>
<text x="167.3" y="144.1">D0</text>
<text x="186" y="144.1">A0</text>
</g>
</svg>
